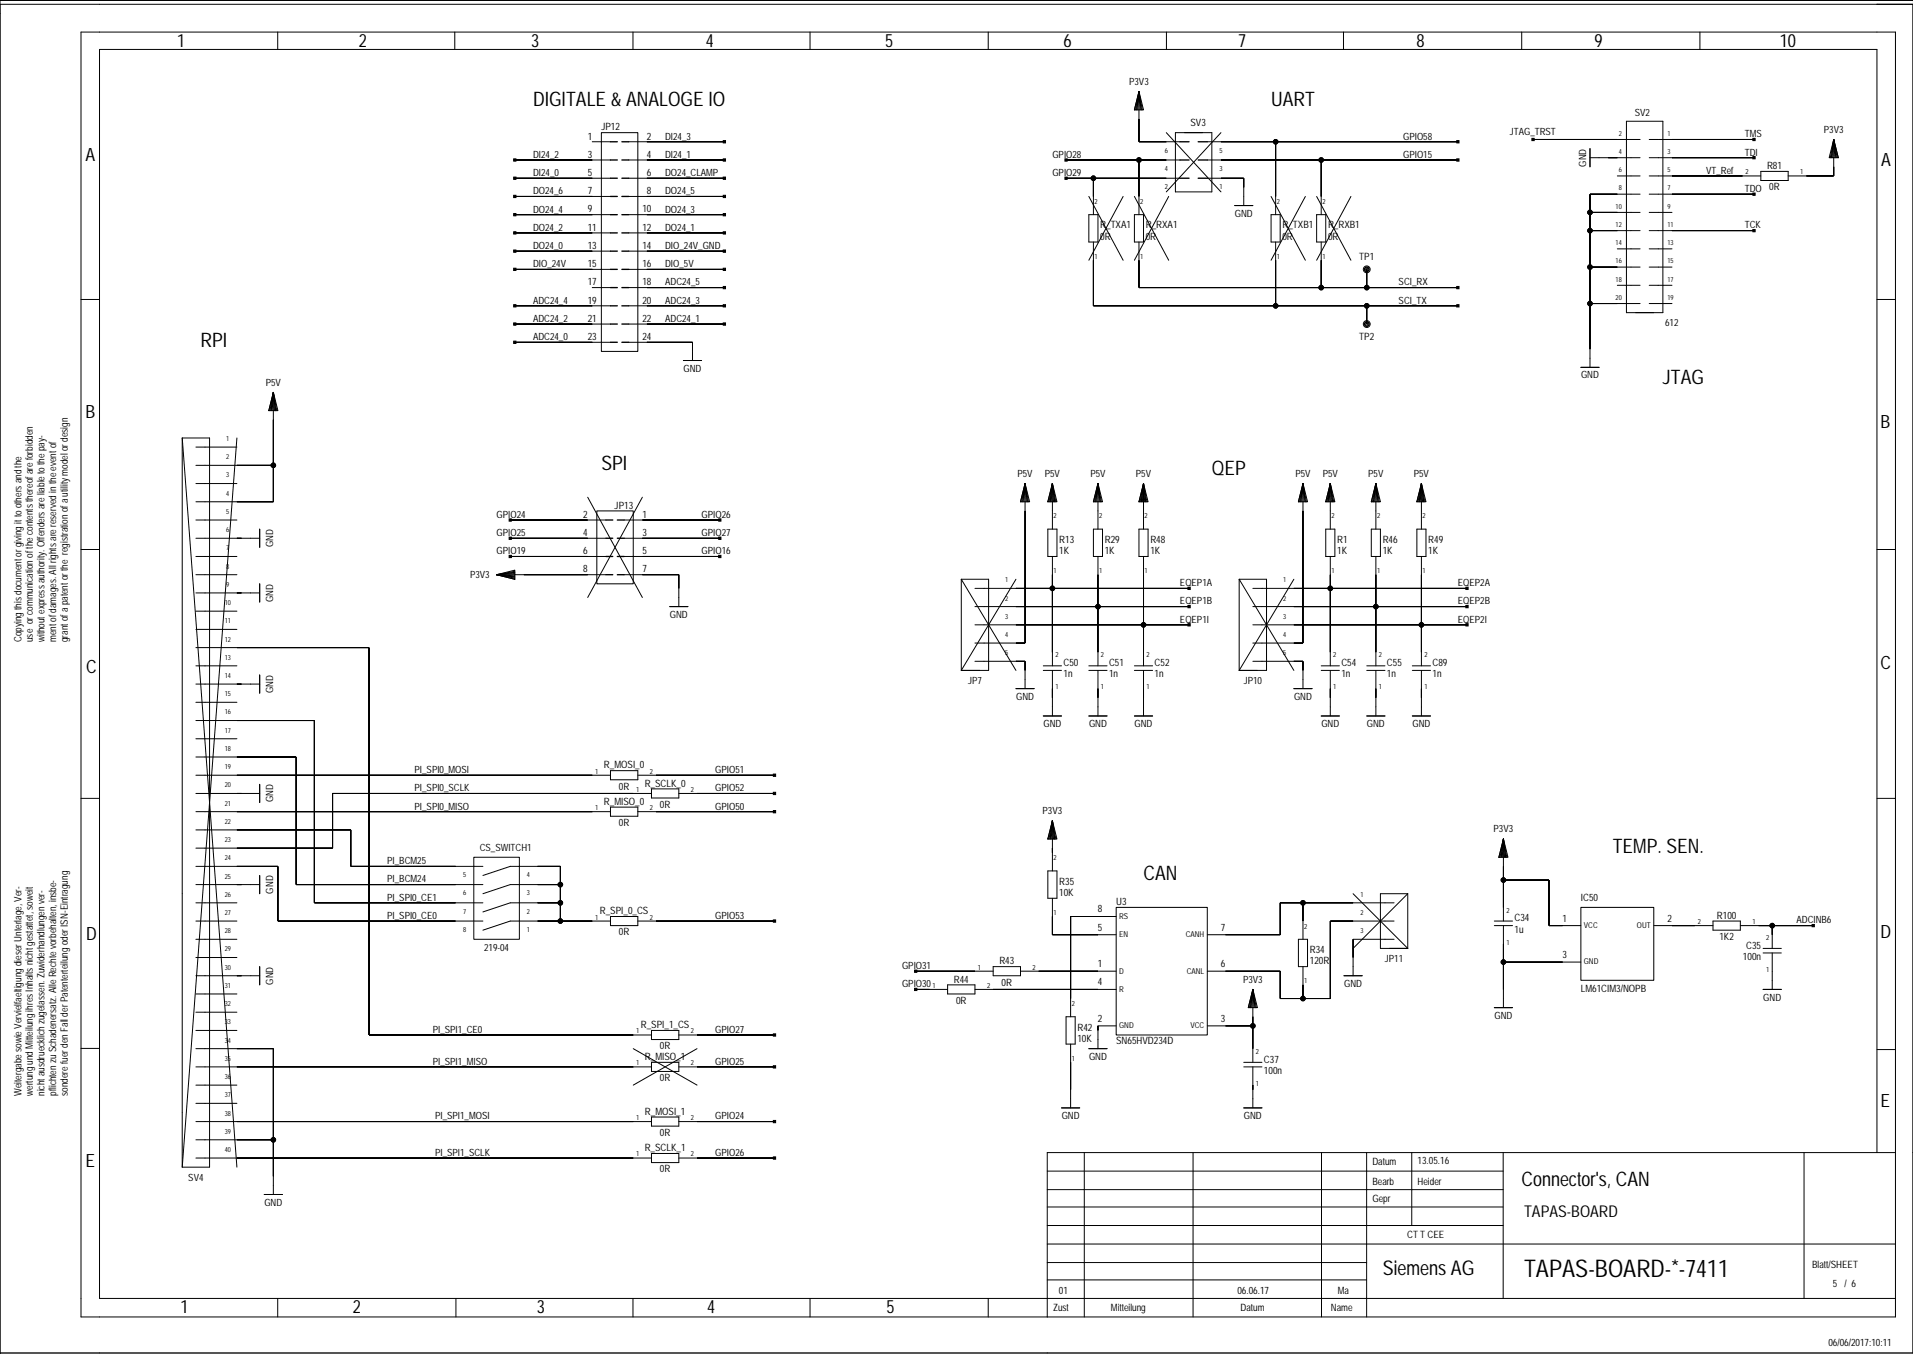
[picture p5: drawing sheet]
<svg xmlns="http://www.w3.org/2000/svg" width="420mm" height="297mm" viewBox="0 0 420 297" stroke-linecap="round" stroke-linejoin="round" font-family="sans-serif">
<g fill="none" stroke="#000" stroke-width=".22">
<path d="M17.8 7h398.2v281.9h-398.2zM60.9 7v3.8M99.8 7v3.8M138.9 7v3.8M177.8 7v3.8M216.9 7v3.8M256 7v3.8M294.8 7v3.8M333.9 7v3.8M373 7v3.8M411.9 .9h7.9v295.9h-419.8v-295.9h419.8M419.9 .1h-419.9v296.9h419.9"/>
<path d="M113 35.1h21M113 39.1h21M130 31.1h4M132 29.1h8v48h-8zM138 35.1h21M138 39.1h21M138 31.1h21M233.9 35.1h25M233.9 39.1h25M239.9 39.1v8M249.9 20.1l1 4h-2zM249.9 20.1v11h9"/>
<path d="M249.9 35.1v12M249.9 20.1l-1 4M249.9 20.1l-.7 4M249.9 20.1l-.5 4M249.9 20.1l-.2 4M249.9 20.1l.3 4M249.9 20.1l.5 4M249.9 20.1l.8 4M255.9 29.1l12 13M257.9 29.1h8v13h-8zM264.9 35.1h55M264.9 39.1h8v6"/>
<path d="M264.9 31.1h55M267.9 29.1l-12 13M279.9 31.1v16M289.9 35.1v12M336.4 30.6h23.5M348.9 34.6h11M348.9 32.6v4M354.9 38.6h5M356.9 26.6h8v42h-8zM361.9 38.6h24.5M361.9 34.6h23M361.9 30.6h23"/>
<path d="M386.4 37.6h6v2h-6zM402.4 30.6l1 4h-2zM402.4 30.6v8h-10M402.4 30.6l1 4M402.4 30.6l.8 4M402.4 30.6l.5 4M402.4 30.6l.3 4M402.4 30.6l-.2 4M402.4 30.6l-.5 4M402.4 30.6l-.7 4M113 43.1h21M113 47.1h21"/>
<path d="M113 51.1h21M113 55.1h21M113 59.1h21M138 43.1h21M138 47.1h21M138 51.1h21M138 55.1h21M138 59.1h21M238.9 47.1h2v6h-2zM238.9 43.1l7.6 14M239.9 53.1v14h80M246.5 43.1l-7.6 14"/>
<path d="M248.9 47.1h2v6h-2zM248.9 43.1l7.6 14M249.9 53.1v10h70M256.5 43.1l-7.6 14M270.9 45.1h4M278.9 47.1h2v6h-2zM278.9 43.1l7.6 14M279.9 53.1v14M286.5 43.1l-7.6 14M288.9 47.1h2v6h-2zM288.9 43.1l7.6 14M289.9 53.1v10"/>
<path d="M296.5 43.1l-7.6 14M299.9 59.1h.1M299.9 59.1v4M348.9 58.6h11M348.9 50.6h11M348.9 46.6h11M354.9 54.6h5M359.9 42.6h-11v38M361.9 58.6h5M361.9 54.6h5M361.9 50.6h23M361.9 46.6h5"/>
<path d="M361.9 42.6h23M17.8 65.7h4M113 67.1h21M113 71.1h21M113 75.1h21M130 63.1h4M138 63.1h21M138 67.1h21M138 71.1h21M138 75.1h14v4M150 79.1h4M299.9 71.1h.1"/>
<path d="M299.9 67.1v4M348.9 66.6h11M354.9 62.6h5M361.9 66.6h5M361.9 62.6h5M411.9 65.7h4.1M40 96.1v159.9M40 96.1h6v159.9h-6M40 96.1l12 159.9M43 98.1h9M52 96.1l-12 159.9M60 86.1l1 4h-2z"/>
<path d="M60 86.1v24h-17M60 86.1l-1 4M60 86.1l-.8 4M60 86.1l-.5 4M60 86.1l-.3 4M60 86.1l.2 4M60 86.1l.5 4M60 86.1l.7 4M346.9 80.6h4M43 118.1h14M43 114.1h9M43 106.1h9"/>
<path d="M43 102.1h17M57 116.1v4M112 118.1h21M112 114.1h21M129 109.1l12 22M131 112.1h8v16h-8zM137 118.1h21M137 114.1h21M141 109.1l-12 22M224.9 106.1l1 4h-2zM224.9 106.1v35h-10.9M224.9 106.1l-1 4"/>
<path d="M224.9 106.1l-.7 4M224.9 106.1l-.5 4M224.9 106.1l-.2 4M224.9 106.1l.3 4M224.9 106.1l.5 4M224.9 106.1l.8 4M229.9 116.1h2v6h-2zM230.9 112.1h.1M230.9 106.1l1 4h-2zM230.9 106.1v10M230.9 106.1l-1 4M230.9 106.1l-.7 4"/>
<path d="M230.9 106.1l-.5 4M230.9 106.1l-.2 4M230.9 106.1l.3 4M230.9 106.1l.5 4M230.9 106.1l.8 4M239.9 116.1h2v6h-2zM240.9 112.1h.1M240.9 106.1l1 4h-2zM240.9 106.1v10M240.9 106.1l-1 4M240.9 106.1l-.7 4M240.9 106.1l-.5 4"/>
<path d="M240.9 106.1l-.2 4M240.9 106.1l.3 4M240.9 106.1l.5 4M240.9 106.1l.8 4M249.9 116.1h2v6h-2zM250.9 112.1h.1M250.9 106.1l1 4h-2zM250.9 106.1v10M250.9 106.1l-1 4M250.9 106.1l-.7 4M250.9 106.1l-.5 4M250.9 106.1l-.2 4"/>
<path d="M250.9 106.1l.3 4M250.9 106.1l.5 4M250.9 106.1l.8 4M285.9 106.1l1 4h-2zM285.9 106.1v35h-11M285.9 106.1l-1 4M285.9 106.1l-.7 4M285.9 106.1l-.5 4M285.9 106.1l-.2 4M285.9 106.1l.3 4M285.9 106.1l.5 4M285.9 106.1l.8 4"/>
<path d="M290.9 116.1h2v6h-2zM291.9 112.1h.1M291.9 106.1l1 4h-2zM291.9 106.1v10M291.9 106.1l-1 4M291.9 106.1l-.7 4M291.9 106.1l-.5 4M291.9 106.1l-.2 4M291.9 106.1l.3 4M291.9 106.1l.5 4M291.9 106.1l.8 4M300.9 116.1h2v6h-2z"/>
<path d="M301.9 112.1h.1M301.9 106.1l1 4h-2zM301.9 106.1v10M301.9 106.1l-1 4M301.9 106.1l-.7 4M301.9 106.1l-.5 4M301.9 106.1l-.2 4M301.9 106.1l.3 4M301.9 106.1l.5 4M301.9 106.1l.8 4M310.9 116.1h2v6h-2zM311.9 112.1h.1"/>
<path d="M311.9 106.1l1 4h-2zM311.9 106.1v10M311.9 106.1l-1 4M311.9 106.1l-.7 4M311.9 106.1l-.5 4M311.9 106.1l-.2 4M311.9 106.1l.3 4M311.9 106.1l.5 4M311.9 106.1l.8 4M17.8 120.5h4M43 138.1h9M43 134.1h9"/>
<path d="M43 130.1h14M43 126.1h9M43 122.1h9M57 128.1v4M109 126.1l4-1v2zM109 126.1h24M109 126.1l4 1M109 126.1l4 .7M109 126.1l4 .5M109 126.1l4 .2M112 122.1h21M113 125.8l-4 .3"/>
<path d="M113 125.6l-4 .5M113 125.3l-4 .8M137 126.1h12v7M137 122.1h21M147 133.1h4M211 127.1h6v20h-6M211 127.1v20M211 127.1l11.9 20M214 133.1h46.9M214 137.1h46.9M214 129.1h46.9M222.9 127.1l-11.9 20"/>
<path d="M230.9 122.1v24M240.9 122.1v24M250.9 122.1v24M271.9 127.1h6v20h-6M271.9 127.1v20M271.9 127.1l12 20M274.9 133.1h47M274.9 137.1h47M274.9 129.1h47M283.9 127.1l-12 20M291.9 122.1v24M301.9 122.1v24"/>
<path d="M311.9 122.1v24M411.9 120.5h4.1M43 158.1h26v40h37M43 154.1h9M43 150.1h14M43 146.1h9M43 142.1h38v85h62M57 148.1v4M214 145.1h10.9v6M222.9 151.1h4M228.9 146.1h4M228.9 147.1h4"/>
<path d="M228.9 157.1h4M230.9 147.1v10M238.9 146.1h4M238.9 147.1h4M238.9 157.1h4M240.9 147.1v10M248.9 146.1h4M248.9 147.1h4M248.9 157.1h4M250.9 147.1v10M274.9 145.1h11v6M283.9 151.1h4"/>
<path d="M289.9 146.1h4M289.9 147.1h4M289.9 157.1h4M291.9 147.1v10M299.9 146.1h4M299.9 147.1h4M299.9 157.1h4M301.9 147.1v10M309.9 146.1h4M309.9 147.1h4M309.9 157.1h4M311.9 147.1v10"/>
<path d="M17.8 175.1h4M43 170.1h91M43 174.1h14M43 178.1h91M43 166.1h22v28h41M43 162.1h9M57 172.1v4M134 169.1h6v2h-6zM134 177.1h6v2h-6zM140 170.1h30M140 178.1h30M143 174.1h-70v12h-30"/>
<path d="M143 173.1h6v2h-6zM149 174.1h21M411.9 175.1h4.1M43 182.1h34v8h29M43 190.1h18v12h45M43 194.1h14M43 198.1h9M57 192.1v4M104 188.1h10v18h-10zM106 192.1l6-2h11v12M123 194.1h-11l-6 2M123 198.1h-11l-6 2"/>
<path d="M229.9 191.1h2v6h-2zM230.9 180.1l1 4h-2zM230.9 197.1v8h14M230.9 180.1v11M230.9 180.1l-1 4M230.9 180.1l-.7 4M230.9 180.1l-.5 4M230.9 180.1l-.2 4M230.9 180.1l.3 4M230.9 180.1l.5 4M230.9 180.1l.8 4M244.9 199.1h20v28h-20z"/>
<path d="M285.9 198.1v8M296.9 196.1l12 12M305.9 198.1h-25v7h-16M308.9 196.1h-6v12h6M308.9 196.1v12M308.9 196.1l-12 12M329.9 184.1l1 4h-2zM329.9 184.1v18M329.9 193.1h10v10h7M329.9 184.1l-1 4M329.9 184.1l-.7 4M329.9 184.1l-.5 4"/>
<path d="M329.9 184.1l-.2 4M329.9 184.1l.3 4M329.9 184.1l.5 4M329.9 184.1l.8 4M346.9 199.1h16v16h-16zM43 218.1h9M43 202.1h9M43 206.1h9M43 210.1h9M43 214.1h14M57 212.1v4M134 202.1h-22l-6 2"/>
<path d="M134 201.1h6v2h-6zM140 202.1h30M201 213.1h17M201 217.1h7M208 216.1h6v2h-6zM214 217.1h30.9M218 212.1h5.9v2h-5.9zM223.9 213.1h21M244.9 201.1h-10v22M274.9 217.1l1 4h-2zM274.9 217.1v16M274.9 217.1l-1 4"/>
<path d="M274.9 217.1l-.7 4M274.9 217.1l-.5 4M274.9 217.1l-.2 4M274.9 217.1l.3 4M274.9 217.1l.5 4M274.9 217.1l.8 4M284.9 206.1h2v6h-2zM285.9 212.1v7M294.9 214.1h4M305.9 202.1h-14v17h-11v-6h-16M305.9 206.1h-9v8M327.9 202.1h4"/>
<path d="M327.9 203.1h4M329.9 203.1v18M329.9 211.1h17M362.9 203.1h13M375.9 202.1h6v2h-6zM381.9 203.1h16M386.9 217.1h4M386.9 209.1h4M386.9 208.1h4M388.9 213.1h.1M388.9 203.1v5M388.9 209.1v8"/>
<path d="M17.8 230h4M43 238.1h9M43 234.1h100M43 230.1h17v31.9M43 226.1h9M43 222.1h9M139 230.1l14 8M143 226.1h6v2h-6zM143 233.1h6v2h-6zM149 234.1h21M149 227.1h21M153 230.1l-14 8"/>
<path d="M233.9 223.1h2v6h-2zM234.9 229.1v14M238.9 230.1h4M244.9 225.1h-4v5M264.9 225.1h10M272.9 234.1h4M272.9 233.1h4M274.9 234.1v9M327.9 221.1h4M411.9 230.3h4.1M43 246.1h100M43 250h17"/>
<path d="M43 254h100M43 242.1h9M143 245.1h6v2h-6zM143 253h6v2h-6zM149 246.1h21M149 254h21M229.8 256.9h100.1M232.9 243.1h4M237.9 252.9v36M261.8 252.9v36M272.9 243.1h4M290 252.9v36"/>
<path d="M299.9 252.9v36M309.8 252.9v16M329.9 252.9v31.9M395.9 252.9v31.9M411.9 252.9v-242.1h-390.1v274h394.2M416 252.9h-186.2v36M58 262h4M229.8 277h70.1M229.8 272.9h186.2M229.8 268.9h100.1M229.8 264.8h100.1M229.8 261h100.1"/>
<path d="M60.9 284.8v4.1M100.1 284.8v4.1M138.9 284.8v4.1M177.8 284.8v4.1M216.9 284.8v4.1M229.8 280.8h70.1"/>
<circle cx="239.9" cy="39.1" r=".5"/>
<circle cx="249.9" cy="35.1" r=".5"/>
<circle cx="279.9" cy="31.1" r=".5"/>
<circle cx="289.9" cy="35.1" r=".5"/>
<circle cx="299.9" cy="59.1" r=".5"/>
<circle cx="299.9" cy="59.1" r=".25"/>
<circle cx="299.9" cy="59.1" r=".75"/>
<circle cx="348.9" cy="58.6" r=".5"/>
<circle cx="348.9" cy="46.6" r=".5"/>
<circle cx="348.9" cy="50.6" r=".5"/>
<circle cx="279.9" cy="67.1" r=".5"/>
<circle cx="289.9" cy="63.1" r=".5"/>
<circle cx="299.9" cy="63.1" r=".5"/>
<circle cx="299.9" cy="71.1" r=".5"/>
<circle cx="299.9" cy="67.1" r=".5"/>
<circle cx="299.9" cy="71.1" r=".25"/>
<circle cx="299.9" cy="71.1" r=".75"/>
<circle cx="348.9" cy="66.6" r=".5"/>
<circle cx="60" cy="102.1" r=".5"/>
<circle cx="230.9" cy="129.1" r=".5"/>
<circle cx="240.9" cy="133.1" r=".5"/>
<circle cx="250.9" cy="137.1" r=".5"/>
<circle cx="291.9" cy="129.1" r=".5"/>
<circle cx="301.9" cy="133.1" r=".5"/>
<circle cx="311.9" cy="137.1" r=".5"/>
<circle cx="123" cy="194.1" r=".5"/>
<circle cx="123" cy="198.1" r=".5"/>
<circle cx="285.9" cy="198.1" r=".5"/>
<circle cx="329.9" cy="193.1" r=".5"/>
<circle cx="123" cy="202.1" r=".5"/>
<circle cx="285.9" cy="219.1" r=".5"/>
<circle cx="329.9" cy="211.1" r=".5"/>
<circle cx="388.9" cy="203.1" r=".5"/>
<circle cx="274.9" cy="225.1" r=".5"/>
<circle cx="60" cy="250" r=".5"/>
</g>
<g fill="#000" stroke="#000" stroke-width=".22">
<path d="M112.7 34.8h.5v.5h-.5z" fill-rule="evenodd"/>
<path d="M112.7 38.8h.5v.5h-.5z" fill-rule="evenodd"/>
<path d="M113 35.1h17z" fill-rule="evenodd"/>
<path d="M113 39.1h17z" fill-rule="evenodd"/>
<path d="M158.7 34.8h.5v.5h-.5z" fill-rule="evenodd"/>
<path d="M158.7 38.8h.5v.5h-.5z" fill-rule="evenodd"/>
<path d="M158.7 30.8h.5v.5h-.5z" fill-rule="evenodd"/>
<path d="M142 35.1h17z" fill-rule="evenodd"/>
<path d="M142 39.1h17z" fill-rule="evenodd"/>
<path d="M142 31.1h17z" fill-rule="evenodd"/>
<path d="M233.7 34.8h.5v.5h-.5z" fill-rule="evenodd"/>
<path d="M233.7 38.8h.5v.5h-.5z" fill-rule="evenodd"/>
<path d="M239.9 39.1v4z" fill-rule="evenodd"/>
<path d="M233.9 39.1h6z" fill-rule="evenodd"/>
<path d="M249.9 35.1v8z" fill-rule="evenodd"/>
<path d="M233.9 35.1h16z" fill-rule="evenodd"/>
<path d="M249.9 26.1v5z" fill-rule="evenodd"/>
<path d="M249.9 35.1h6z" fill-rule="evenodd"/>
<path d="M239.9 39.1h16z" fill-rule="evenodd"/>
<path d="M249.9 31.1h6z" fill-rule="evenodd"/>
<path d="M272.9 39.1v2z" fill-rule="evenodd"/>
<path d="M267.9 39.1h5z" fill-rule="evenodd"/>
<path d="M279.9 31.1v12z" fill-rule="evenodd"/>
<path d="M267.9 31.1h12z" fill-rule="evenodd"/>
<path d="M289.9 35.1v8z" fill-rule="evenodd"/>
<path d="M267.9 35.1h22z" fill-rule="evenodd"/>
<path d="M319.7 30.8h.5v.5h-.5z" fill-rule="evenodd"/>
<path d="M319.7 34.8h.5v.5h-.5z" fill-rule="evenodd"/>
<path d="M279.9 31.1h40z" fill-rule="evenodd"/>
<path d="M289.9 35.1h30z" fill-rule="evenodd"/>
<path d="M336.2 30.3h.5v.5h-.5z" fill-rule="evenodd"/>
<path d="M336.4 30.6h18.5z" fill-rule="evenodd"/>
<path d="M352.9 34.6h2z" fill-rule="evenodd"/>
<path d="M366.9 38.6h15.5z" fill-rule="evenodd"/>
<path d="M384.7 30.3h.5v.5h-.5z" fill-rule="evenodd"/>
<path d="M384.7 34.3h.5v.5h-.5z" fill-rule="evenodd"/>
<path d="M366.9 30.6h18z" fill-rule="evenodd"/>
<path d="M366.9 34.6h18z" fill-rule="evenodd"/>
<path d="M396.4 38.6h6z" fill-rule="evenodd"/>
<path d="M402.4 36.6v2z" fill-rule="evenodd"/>
<path d="M112.7 42.8h.5v.5h-.5z" fill-rule="evenodd"/>
<path d="M112.7 46.8h.5v.5h-.5z" fill-rule="evenodd"/>
<path d="M112.7 50.8h.5v.5h-.5z" fill-rule="evenodd"/>
<path d="M112.7 58.8h.5v.5h-.5z" fill-rule="evenodd"/>
<path d="M112.7 54.8h.5v.5h-.5z" fill-rule="evenodd"/>
<path d="M113 43.1h17z" fill-rule="evenodd"/>
<path d="M113 47.1h17z" fill-rule="evenodd"/>
<path d="M113 51.1h17z" fill-rule="evenodd"/>
<path d="M113 59.1h17z" fill-rule="evenodd"/>
<path d="M113 55.1h17z" fill-rule="evenodd"/>
<path d="M158.7 42.8h.5v.5h-.5z" fill-rule="evenodd"/>
<path d="M158.7 46.8h.5v.5h-.5z" fill-rule="evenodd"/>
<path d="M158.7 50.8h.5v.5h-.5z" fill-rule="evenodd"/>
<path d="M158.7 54.8h.5v.5h-.5z" fill-rule="evenodd"/>
<path d="M158.7 58.8h.5v.5h-.5z" fill-rule="evenodd"/>
<path d="M142 43.1h17z" fill-rule="evenodd"/>
<path d="M142 47.1h17z" fill-rule="evenodd"/>
<path d="M142 51.1h17z" fill-rule="evenodd"/>
<path d="M142 55.1h17z" fill-rule="evenodd"/>
<path d="M142 59.1h17z" fill-rule="evenodd"/>
<path d="M239.9 57.1v10z" fill-rule="evenodd"/>
<path d="M249.9 57.1v6z" fill-rule="evenodd"/>
<path d="M279.9 57.1v10z" fill-rule="evenodd"/>
<path d="M289.9 57.1v6z" fill-rule="evenodd"/>
<path d="M299.9 59.1v4z" fill-rule="evenodd"/>
<path d="M348.9 42.6v4z" fill-rule="evenodd"/>
<path d="M348.9 58.6v8z" fill-rule="evenodd"/>
<path d="M348.9 50.6v8z" fill-rule="evenodd"/>
<path d="M348.9 46.6v4z" fill-rule="evenodd"/>
<path d="M348.9 58.6h6z" fill-rule="evenodd"/>
<path d="M348.9 50.6h6z" fill-rule="evenodd"/>
<path d="M348.9 46.6h6z" fill-rule="evenodd"/>
<path d="M348.9 42.6h6z" fill-rule="evenodd"/>
<path d="M384.7 42.3h.5v.5h-.5z" fill-rule="evenodd"/>
<path d="M384.7 50.3h.5v.5h-.5z" fill-rule="evenodd"/>
<path d="M366.9 42.6h18z" fill-rule="evenodd"/>
<path d="M366.9 50.6h18z" fill-rule="evenodd"/>
<path d="M112.7 66.8h.5v.5h-.5z" fill-rule="evenodd"/>
<path d="M112.7 70.8h.5v.5h-.5z" fill-rule="evenodd"/>
<path d="M112.7 74.8h.5v.5h-.5z" fill-rule="evenodd"/>
<path d="M113 67.1h17z" fill-rule="evenodd"/>
<path d="M113 71.1h17z" fill-rule="evenodd"/>
<path d="M113 75.1h17z" fill-rule="evenodd"/>
<path d="M142 75.1h10z" fill-rule="evenodd"/>
<path d="M158.7 62.8h.5v.5h-.5z" fill-rule="evenodd"/>
<path d="M158.7 66.8h.5v.5h-.5z" fill-rule="evenodd"/>
<path d="M158.7 70.8h.5v.5h-.5z" fill-rule="evenodd"/>
<path d="M142 63.1h17z" fill-rule="evenodd"/>
<path d="M142 67.1h17z" fill-rule="evenodd"/>
<path d="M142 71.1h17z" fill-rule="evenodd"/>
<path d="M239.9 67.1h40z" fill-rule="evenodd"/>
<path d="M249.9 63.1h40z" fill-rule="evenodd"/>
<path d="M289.9 63.1h10z" fill-rule="evenodd"/>
<path d="M299.9 67.1v4z" fill-rule="evenodd"/>
<path d="M279.9 67.1h20z" fill-rule="evenodd"/>
<path d="M319.7 62.8h.5v.5h-.5z" fill-rule="evenodd"/>
<path d="M319.7 66.8h.5v.5h-.5z" fill-rule="evenodd"/>
<path d="M299.9 63.1h20z" fill-rule="evenodd"/>
<path d="M299.9 67.1h20z" fill-rule="evenodd"/>
<path d="M348.9 66.6v10z" fill-rule="evenodd"/>
<path d="M348.9 66.6h6z" fill-rule="evenodd"/>
<path d="M60 92.1v10z" fill-rule="evenodd"/>
<path d="M52 118.1h1z" fill-rule="evenodd"/>
<path d="M52 110.1h8z" fill-rule="evenodd"/>
<path d="M60 102.1v8z" fill-rule="evenodd"/>
<path d="M52 102.1h8z" fill-rule="evenodd"/>
<path d="M111.7 113.8h.5v.5h-.5z" fill-rule="evenodd"/>
<path d="M111.7 117.8h.5v.5h-.5z" fill-rule="evenodd"/>
<path d="M112 114.1h17z" fill-rule="evenodd"/>
<path d="M112 118.1h17z" fill-rule="evenodd"/>
<path d="M157.7 113.8h.5v.5h-.5z" fill-rule="evenodd"/>
<path d="M157.7 117.8h.5v.5h-.5z" fill-rule="evenodd"/>
<path d="M141 114.1h17z" fill-rule="evenodd"/>
<path d="M141 118.1h17z" fill-rule="evenodd"/>
<path d="M224.9 112.1v29z" fill-rule="evenodd"/>
<path d="M285.9 112.1v29z" fill-rule="evenodd"/>
<path d="M52 130.1h1z" fill-rule="evenodd"/>
<path d="M111.7 121.8h.5v.5h-.5z" fill-rule="evenodd"/>
<path d="M112 122.1h17z" fill-rule="evenodd"/>
<path d="M115 126.1h14z" fill-rule="evenodd"/>
<path d="M149 126.1v3z" fill-rule="evenodd"/>
<path d="M141 126.1h8z" fill-rule="evenodd"/>
<path d="M157.7 121.8h.5v.5h-.5z" fill-rule="evenodd"/>
<path d="M141 122.1h17z" fill-rule="evenodd"/>
<path d="M230.9 126.1v3z" fill-rule="evenodd"/>
<path d="M222.9 129.1h8z" fill-rule="evenodd"/>
<path d="M230.9 129.1v14z" fill-rule="evenodd"/>
<path d="M240.9 126.1v7z" fill-rule="evenodd"/>
<path d="M222.9 133.1h18z" fill-rule="evenodd"/>
<path d="M240.9 133.1v10z" fill-rule="evenodd"/>
<path d="M250.9 126.1v11z" fill-rule="evenodd"/>
<path d="M222.9 137.1h28z" fill-rule="evenodd"/>
<path d="M250.9 137.1v6z" fill-rule="evenodd"/>
<path d="M260.7 132.8h.5v.5h-.5z" fill-rule="evenodd"/>
<path d="M260.7 136.8h.5v.5h-.5z" fill-rule="evenodd"/>
<path d="M260.7 128.8h.5v.5h-.5z" fill-rule="evenodd"/>
<path d="M240.9 133.1h20z" fill-rule="evenodd"/>
<path d="M250.9 137.1h10z" fill-rule="evenodd"/>
<path d="M230.9 129.1h30z" fill-rule="evenodd"/>
<path d="M291.9 126.1v3z" fill-rule="evenodd"/>
<path d="M291.9 129.1v14z" fill-rule="evenodd"/>
<path d="M283.9 129.1h8z" fill-rule="evenodd"/>
<path d="M301.9 126.1v7z" fill-rule="evenodd"/>
<path d="M301.9 133.1v10z" fill-rule="evenodd"/>
<path d="M283.9 133.1h18z" fill-rule="evenodd"/>
<path d="M311.9 126.1v11z" fill-rule="evenodd"/>
<path d="M311.9 137.1v6z" fill-rule="evenodd"/>
<path d="M283.9 137.1h28z" fill-rule="evenodd"/>
<path d="M321.7 132.8h.5v.5h-.5z" fill-rule="evenodd"/>
<path d="M321.7 136.8h.5v.5h-.5z" fill-rule="evenodd"/>
<path d="M321.7 128.8h.5v.5h-.5z" fill-rule="evenodd"/>
<path d="M301.9 133.1h20z" fill-rule="evenodd"/>
<path d="M311.9 137.1h10z" fill-rule="evenodd"/>
<path d="M291.9 129.1h30z" fill-rule="evenodd"/>
<path d="M52 150.1h1z" fill-rule="evenodd"/>
<path d="M52 158.1h17z" fill-rule="evenodd"/>
<path d="M69 158.1v40z" fill-rule="evenodd"/>
<path d="M52 142.1h29z" fill-rule="evenodd"/>
<path d="M81 142.1v85z" fill-rule="evenodd"/>
<path d="M224.9 145.1v2z" fill-rule="evenodd"/>
<path d="M222.9 145.1h2z" fill-rule="evenodd"/>
<path d="M222.9 141.1h2z" fill-rule="evenodd"/>
<path d="M230.9 151.1v2z" fill-rule="evenodd"/>
<path d="M240.9 151.1v2z" fill-rule="evenodd"/>
<path d="M250.9 151.1v2z" fill-rule="evenodd"/>
<path d="M285.9 145.1v2z" fill-rule="evenodd"/>
<path d="M283.9 145.1h2z" fill-rule="evenodd"/>
<path d="M283.9 141.1h2z" fill-rule="evenodd"/>
<path d="M291.9 151.1v2z" fill-rule="evenodd"/>
<path d="M301.9 151.1v2z" fill-rule="evenodd"/>
<path d="M311.9 151.1v2z" fill-rule="evenodd"/>
<path d="M52 174.1h1z" fill-rule="evenodd"/>
<path d="M52 166.1h13z" fill-rule="evenodd"/>
<path d="M65 166.1v28z" fill-rule="evenodd"/>
<path d="M73 174.1v12z" fill-rule="evenodd"/>
<path d="M52 170.1h78z" fill-rule="evenodd"/>
<path d="M52 178.1h78z" fill-rule="evenodd"/>
<path d="M73 174.1h66z" fill-rule="evenodd"/>
<path d="M169.7 177.8h.5v.5h-.5z" fill-rule="evenodd"/>
<path d="M169.7 173.8h.5v.5h-.5z" fill-rule="evenodd"/>
<path d="M169.7 169.8h.5v.5h-.5z" fill-rule="evenodd"/>
<path d="M144 178.1h26z" fill-rule="evenodd"/>
<path d="M153 174.1h17z" fill-rule="evenodd"/>
<path d="M144 170.1h26z" fill-rule="evenodd"/>
<path d="M52 194.1h1z" fill-rule="evenodd"/>
<path d="M52 190.1h9z" fill-rule="evenodd"/>
<path d="M61 190.1v12z" fill-rule="evenodd"/>
<path d="M52 186.1h21z" fill-rule="evenodd"/>
<path d="M52 182.1h25z" fill-rule="evenodd"/>
<path d="M77 182.1v8z" fill-rule="evenodd"/>
<path d="M69 198.1h31z" fill-rule="evenodd"/>
<path d="M65 194.1h35z" fill-rule="evenodd"/>
<path d="M77 190.1h23z" fill-rule="evenodd"/>
<path d="M118 198.1h5z" fill-rule="evenodd"/>
<path d="M123 198.1v4z" fill-rule="evenodd"/>
<path d="M118 194.1h5z" fill-rule="evenodd"/>
<path d="M123 194.1v4z" fill-rule="evenodd"/>
<path d="M118 190.1h5z" fill-rule="evenodd"/>
<path d="M123 190.1v4z" fill-rule="evenodd"/>
<path d="M230.9 186.1v1z" fill-rule="evenodd"/>
<path d="M280.9 198.1v7z" fill-rule="evenodd"/>
<path d="M285.9 198.1v4z" fill-rule="evenodd"/>
<path d="M280.9 198.1h5z" fill-rule="evenodd"/>
<path d="M285.9 198.1h11z" fill-rule="evenodd"/>
<path d="M329.9 193.1v6z" fill-rule="evenodd"/>
<path d="M329.9 190.1v3z" fill-rule="evenodd"/>
<path d="M339.9 193.1v10z" fill-rule="evenodd"/>
<path d="M329.9 193.1h10z" fill-rule="evenodd"/>
<path d="M52 214.1h1z" fill-rule="evenodd"/>
<path d="M61 202.1h39z" fill-rule="evenodd"/>
<path d="M118 202.1h5z" fill-rule="evenodd"/>
<path d="M123 202.1h7z" fill-rule="evenodd"/>
<path d="M169.7 201.8h.5v.5h-.5z" fill-rule="evenodd"/>
<path d="M144 202.1h26z" fill-rule="evenodd"/>
<path d="M200.7 216.8h.5v.5h-.5z" fill-rule="evenodd"/>
<path d="M200.7 212.8h.5v.5h-.5z" fill-rule="evenodd"/>
<path d="M201 217.1h3z" fill-rule="evenodd"/>
<path d="M201 213.1h13z" fill-rule="evenodd"/>
<path d="M230.9 201.1v4z" fill-rule="evenodd"/>
<path d="M234.9 201.1v18z" fill-rule="evenodd"/>
<path d="M227.9 213.1h13z" fill-rule="evenodd"/>
<path d="M218 217.1h22.9z" fill-rule="evenodd"/>
<path d="M230.9 205.1h10z" fill-rule="evenodd"/>
<path d="M234.9 201.1h6z" fill-rule="evenodd"/>
<path d="M268.9 205.1h12z" fill-rule="evenodd"/>
<path d="M268.9 213.1h12z" fill-rule="evenodd"/>
<path d="M280.9 213.1v6z" fill-rule="evenodd"/>
<path d="M285.9 216.1v3z" fill-rule="evenodd"/>
<path d="M280.9 219.1h5z" fill-rule="evenodd"/>
<path d="M285.9 219.1h6z" fill-rule="evenodd"/>
<path d="M291.9 202.1v17z" fill-rule="evenodd"/>
<path d="M291.9 202.1h5z" fill-rule="evenodd"/>
<path d="M296.9 206.1v4z" fill-rule="evenodd"/>
<path d="M329.9 211.1v6z" fill-rule="evenodd"/>
<path d="M329.9 207.1v4z" fill-rule="evenodd"/>
<path d="M339.9 203.1h3z" fill-rule="evenodd"/>
<path d="M329.9 211.1h13z" fill-rule="evenodd"/>
<path d="M366.9 203.1h5z" fill-rule="evenodd"/>
<path d="M385.9 203.1h3z" fill-rule="evenodd"/>
<path d="M388.9 203.1v2z" fill-rule="evenodd"/>
<path d="M397.7 202.8h.5v.5h-.5z" fill-rule="evenodd"/>
<path d="M388.9 203.1h9z" fill-rule="evenodd"/>
<path d="M52 230.1h8z" fill-rule="evenodd"/>
<path d="M60 230.1v19.9z" fill-rule="evenodd"/>
<path d="M52 234.1h87z" fill-rule="evenodd"/>
<path d="M81 227.1h58z" fill-rule="evenodd"/>
<path d="M169.7 226.8h.5v.5h-.5z" fill-rule="evenodd"/>
<path d="M169.7 233.8h.5v.5h-.5z" fill-rule="evenodd"/>
<path d="M153 227.1h17z" fill-rule="evenodd"/>
<path d="M153 234.1h17z" fill-rule="evenodd"/>
<path d="M234.9 233.1v6z" fill-rule="evenodd"/>
<path d="M240.9 225.1v1z" fill-rule="evenodd"/>
<path d="M274.9 225.1v5z" fill-rule="evenodd"/>
<path d="M274.9 223.1v2z" fill-rule="evenodd"/>
<path d="M268.9 225.1h6z" fill-rule="evenodd"/>
<path d="M274.9 238.1v1z" fill-rule="evenodd"/>
<path d="M52 250h8z" fill-rule="evenodd"/>
<path d="M60 250v8z" fill-rule="evenodd"/>
<path d="M52 254h87z" fill-rule="evenodd"/>
<path d="M52 246.1h87z" fill-rule="evenodd"/>
<path d="M169.7 253.8h.5v.5h-.5z" fill-rule="evenodd"/>
<path d="M169.7 245.8h.5v.5h-.5z" fill-rule="evenodd"/>
<path d="M153 254h17z" fill-rule="evenodd"/>
<path d="M153 246.1h17z" fill-rule="evenodd"/>
<circle cx="239.9" cy="39.1" r=".5"/>
<circle cx="249.9" cy="35.1" r=".5"/>
<circle cx="279.9" cy="31.1" r=".5"/>
<circle cx="289.9" cy="35.1" r=".5"/>
<circle cx="348.9" cy="58.6" r=".5"/>
<circle cx="348.9" cy="46.6" r=".5"/>
<circle cx="348.9" cy="50.6" r=".5"/>
<circle cx="279.9" cy="67.1" r=".5"/>
<circle cx="289.9" cy="63.1" r=".5"/>
<circle cx="299.9" cy="63.1" r=".5"/>
<circle cx="299.9" cy="67.1" r=".5"/>
<circle cx="348.9" cy="66.6" r=".5"/>
<circle cx="60" cy="102.1" r=".5"/>
<circle cx="230.9" cy="129.1" r=".5"/>
<circle cx="240.9" cy="133.1" r=".5"/>
<circle cx="250.9" cy="137.1" r=".5"/>
<circle cx="291.9" cy="129.1" r=".5"/>
<circle cx="301.9" cy="133.1" r=".5"/>
<circle cx="311.9" cy="137.1" r=".5"/>
<circle cx="123" cy="194.1" r=".5"/>
<circle cx="123" cy="198.1" r=".5"/>
<circle cx="285.9" cy="198.1" r=".5"/>
<circle cx="329.9" cy="193.1" r=".5"/>
<circle cx="123" cy="202.1" r=".5"/>
<circle cx="285.9" cy="219.1" r=".5"/>
<circle cx="329.9" cy="211.1" r=".5"/>
<circle cx="388.9" cy="203.1" r=".5"/>
<circle cx="274.9" cy="225.1" r=".5"/>
<circle cx="60" cy="250" r=".5"/>
</g>
<g fill="none" stroke="#000" stroke-width=".3">
<path d="M134 31.1h1.5M134 35.1h1.5M134 39.1h1.5M136.5 31.1h1.5M136.5 35.1h1.5M136.5 39.1h1.5M258.9 31.1h2M258.9 35.1h2M258.9 39.1h2M262.9 31.1h2M262.9 35.1h2M262.9 39.1h2"/>
<path d="M134 43.1h1.5M134 47.1h1.5M134 51.1h1.5M134 55.1h1.5M134 59.1h1.5M136.5 43.1h1.5M136.5 47.1h1.5M136.5 51.1h1.5M136.5 55.1h1.5M136.5 59.1h1.5M134 63.1h1.5M134 67.1h1.5"/>
<path d="M134 71.1h1.5M134 75.1h1.5M136.5 63.1h1.5M136.5 67.1h1.5M136.5 71.1h1.5M136.5 75.1h1.5M133 114.1h1.5M133 118.1h1.5M135.5 114.1h1.5M135.5 118.1h1.5M133 122.1h1.5M133 126.1h1.5"/>
<path d="M135.5 122.1h1.5M135.5 126.1h1.5"/>
</g>
<text font-size="5.4" x="334.4" y="280.1">TAPAS-BOARD-*-7411</text>
<text font-size="4.5" x="303.5" y="279.8">Siemens AG</text>
<g font-size="4.4">
<text x="117" y="23.1">DIGITALE &amp; ANALOGE IO</text>
<text x="278.9" y="23.1">UART</text>
<text x="44" y="76.1">RPI</text>
<text x="364.9" y="84.1">JTAG</text>
<text x="132" y="103.1">SPI</text>
<text x="265.9" y="104.1">QEP</text>
<text x="353.9" y="187.1">TEMP. SEN.</text>
<text x="250.9" y="193.1">CAN</text>
<text x="333.9" y="260.1">Connector's, CAN</text>
</g>
<g font-size="4">
<text x="38.9" y="10.3">1</text>
<text x="78.7" y="10.3">2</text>
<text x="116.6" y="10.3">3</text>
<text x="154.9" y="10.3">4</text>
<text x="194.3" y="10.3">5</text>
<text x="233.4" y="10.3">6</text>
<text x="271.7" y="10.3">7</text>
<text x="310.8" y="10.3">8</text>
<text x="349.9" y="10.3">9</text>
<text x="390.6" y="10.3">10</text>
<text x="18.7" y="35.4">A</text>
<text x="412.8" y="36.4">A</text>
<text x="18.7" y="91.8">B</text>
<text x="412.7" y="93.8">B</text>
<text x="18.9" y="147.6">C</text>
<text x="412.7" y="146.9">C</text>
<text x="18.9" y="206.3">D</text>
<text x="412.7" y="205.8">D</text>
<text x="412.7" y="242.9">E</text>
<text x="18.7" y="256.1">E</text>
<text x="39.6" y="288.1">1</text>
<text x="77.5" y="288.1">2</text>
<text x="117.8" y="288.1">3</text>
<text x="155.2" y="288.1">4</text>
<text x="194.5" y="288.1">5</text>
</g>
<text font-size="3.6" x="334.4" y="267.1">TAPAS-BOARD</text>
<g font-size="2.2">
<text x="247.8" y="18.6">P3V3</text>
<text x="132" y="28.6">JP12</text>
<text x="261.2" y="27.6">SV3</text>
<text x="331.3" y="29.6">JTAG_TRST</text>
<text x="358.7" y="25.5">SV2</text>
<text x="400.2" y="29.1">P3V3</text>
<text x="117" y="34.6">DI24_2</text>
<text x="129" y="34.6">3</text>
<text x="129" y="30.6">1</text>
<text x="142" y="34.6">4</text>
<text x="142" y="30.6">2</text>
<text x="146" y="34.6">DI24_1</text>
<text x="146" y="30.6">DI24_3</text>
<text x="230.9" y="34.6">GPIO28</text>
<text x="307.9" y="30.6">GPIO58</text>
<text x="307.9" y="34.6">GPIO15</text>
<text x="382.9" y="30.1">TMS</text>
<text x="382.9" y="34.1">TDI</text>
<text x="117" y="38.6">DI24_0</text>
<text x="129" y="38.6">5</text>
<text x="142" y="38.6">6</text>
<text x="146" y="38.6">DO24_CLAMP</text>
<text x="230.9" y="38.6">GPIO29</text>
<text x="348" y="36.6" transform="rotate(-90 348 36.6)">GND</text>
<text x="374.4" y="38.1">VT_Ref</text>
<text x="387.8" y="37.1">R81</text>
<text x="117" y="42.6">DO24_6</text>
<text x="117" y="46.6">DO24_4</text>
<text x="129" y="46.6">9</text>
<text x="129" y="42.6">7</text>
<text x="141" y="46.6">10</text>
<text x="142" y="42.6">8</text>
<text x="146" y="42.6">DO24_5</text>
<text x="146" y="46.6">DO24_3</text>
<text x="271" y="47.5">GND</text>
<text x="382.9" y="42.1">TDO 0R</text>
<text x="117" y="50.6">DO24_2</text>
<text x="129" y="50.6">11</text>
<text x="141" y="50.6">12</text>
<text x="146" y="50.6">DO24_1</text>
<text x="241.4" y="50.1">R_TXA1</text>
<text x="241.4" y="52.6">0R</text>
<text x="251.4" y="50.1">R_RXA1</text>
<text x="251.4" y="52.6">0R</text>
<text x="281.4" y="50.1">R_TXB1</text>
<text x="281.4" y="52.6">0R</text>
<text x="291.4" y="50.1">R_RXB1</text>
<text x="291.4" y="52.6">0R</text>
<text x="382.9" y="50.1">TCK</text>
<text x="117" y="58.6">DIO_24V</text>
<text x="117" y="54.6">DO24_0</text>
<text x="129" y="58.6">15</text>
<text x="129" y="54.6">13</text>
<text x="141" y="58.6">16</text>
<text x="141" y="54.6">14</text>
<text x="146" y="54.6">DIO_24V_GND</text>
<text x="146" y="58.6">DIO_5V</text>
<text x="298.3" y="57">TP1</text>
<text x="129" y="62.6">17</text>
<text x="141" y="62.6">18</text>
<text x="146" y="62.6">ADC24_5</text>
<text x="306.9" y="62.6">SCI_RX</text>
<text x="117" y="66.6">ADC24_4</text>
<text x="117" y="70.6">ADC24_2</text>
<text x="129" y="70.6">21</text>
<text x="129" y="66.6">19</text>
<text x="141" y="70.6">22</text>
<text x="141" y="66.6">20</text>
<text x="146" y="66.6">ADC24_3</text>
<text x="146" y="70.6">ADC24_1</text>
<text x="306.9" y="66.6">SCI_TX</text>
<text x="365.4" y="71.6">612</text>
<text x="117" y="74.6">ADC24_0</text>
<text x="129" y="74.6">23</text>
<text x="141" y="74.6">24</text>
<text x="298.3" y="74.5">TP2</text>
<text x="150" y="81.5">GND</text>
<text x="347" y="83">GND</text>
<text x="58.3" y="84.6">P5V</text>
<text x="223.3" y="104.6">P5V</text>
<text x="229.3" y="104.6">P5V</text>
<text x="239.3" y="104.6">P5V</text>
<text x="249.3" y="104.6">P5V</text>
<text x="284.3" y="104.6">P5V</text>
<text x="290.3" y="104.6">P5V</text>
<text x="300.3" y="104.6">P5V</text>
<text x="310.3" y="104.6">P5V</text>
<text x="109" y="113.6">GPIO24</text>
<text x="128" y="113.6">2</text>
<text x="134.9" y="111.6">JP13</text>
<text x="141" y="113.6">1</text>
<text x="154" y="113.6">GPIO26</text>
<text x="109" y="117.6">GPIO25</text>
<text x="128" y="117.6">4</text>
<text x="141" y="117.6">3</text>
<text x="154" y="117.6">GPIO27</text>
<text x="232.4" y="119.1">R13</text>
<text x="242.4" y="119.1">R29</text>
<text x="252.4" y="119.1">R48</text>
<text x="293.4" y="119.1">R1</text>
<text x="303.4" y="119.1">R46</text>
<text x="313.4" y="119.1">R49</text>
<text x="60" y="120" transform="rotate(-90 60 120)">GND</text>
<text x="109" y="121.6">GPIO19</text>
<text x="128" y="125.6">8</text>
<text x="128" y="121.6">6</text>
<text x="141" y="125.6">7</text>
<text x="141" y="121.6">5</text>
<text x="154" y="121.6">GPIO16</text>
<text x="232.4" y="121.6">1K</text>
<text x="242.4" y="121.6">1K</text>
<text x="252.4" y="121.6">1K</text>
<text x="293.4" y="121.6">1K</text>
<text x="303.4" y="121.6">1K</text>
<text x="313.4" y="121.6">1K</text>
<text x="103.1" y="126.7">P3V3</text>
<text x="258.9" y="128.6">EQEP1A</text>
<text x="319.9" y="128.6">EQEP2A</text>
<text x="60" y="132" transform="rotate(-90 60 132)">GND</text>
<text x="147" y="135.5">GND</text>
<text x="258.9" y="132.6">EQEP1B</text>
<text x="258.9" y="136.6">EQEP1I</text>
<text x="319.9" y="132.6">EQEP2B</text>
<text x="319.9" y="136.6">EQEP2I</text>
<text x="4.7" y="140.9" transform="rotate(-90 4.7 140.9)">Copying this document or giving it to others and the</text>
<text x="7.2" y="140.9" transform="rotate(-90 7.2 140.9)">use or communication of the contents thereof are forbidden</text>
<text x="9.8" y="140.9" transform="rotate(-90 9.8 140.9)">without express authority. Offenders are liable to the pay-</text>
<text x="12.3" y="140.9" transform="rotate(-90 12.3 140.9)">ment of damages. All rights are reserved in the event of</text>
<text x="14.9" y="140.9" transform="rotate(-90 14.9 140.9)">grant of a patent or the registration of a utility model or design</text>
<text x="233.4" y="148.6">1n</text>
<text x="233.4" y="146.1">C50</text>
<text x="243.4" y="146.1">C51</text>
<text x="243.4" y="148.6">1n</text>
<text x="253.4" y="146.1">C52</text>
<text x="253.4" y="148.6">1n</text>
<text x="294.4" y="146.1">C54</text>
<text x="294.4" y="148.6">1n</text>
<text x="304.4" y="146.1">C55</text>
<text x="304.4" y="148.6">1n</text>
<text x="314.4" y="146.1">C89</text>
<text x="314.4" y="148.6">1n</text>
<text x="60" y="152" transform="rotate(-90 60 152)">GND</text>
<text x="212.4" y="150">JP7</text>
<text x="223" y="153.5">GND</text>
<text x="272.9" y="150">JP10</text>
<text x="284" y="153.5">GND</text>
<text x="229" y="159.5">GND</text>
<text x="239" y="159.5">GND</text>
<text x="249" y="159.5">GND</text>
<text x="290" y="159.5">GND</text>
<text x="300" y="159.5">GND</text>
<text x="310" y="159.5">GND</text>
<text x="91" y="169.6">PI_SPI0_MOSI</text>
<text x="91" y="173.6">PI_SPI0_SCLK</text>
<text x="132.5" y="168.6">R_MOSI_0</text>
<text x="135.8" y="173.2">0R</text>
<text x="141.5" y="172.6">R_SCLK_0</text>
<text x="157" y="169.6">GPIO51</text>
<text x="157" y="173.6">GPIO52</text>
<text x="60" y="176" transform="rotate(-90 60 176)">GND</text>
<text x="91" y="177.6">PI_SPI0_MISO</text>
<text x="132.5" y="176.6">R_MISO_0</text>
<text x="144.8" y="177.2">0R</text>
<text x="157" y="177.6">GPIO50</text>
<text x="228.8" y="178.6">P3V3</text>
<text x="135.8" y="181.2">0R</text>
<text x="327.8" y="182.6">P3V3</text>
<text x="85" y="189.6">PI_BCM25</text>
<text x="105.3" y="186.7">CS_SWITCH1</text>
<text x="60" y="196" transform="rotate(-90 60 196)">GND</text>
<text x="85" y="193.6">PI_BCM24</text>
<text x="85" y="197.6">PI_SPI0_CE1</text>
<text x="232.4" y="194.1">R35</text>
<text x="232.4" y="196.6">10K</text>
<text x="346.9" y="197.6">IC50</text>
<text x="85" y="201.6">PI_SPI0_CE0</text>
<text x="131.6" y="200.6">R_SPI_0_CS</text>
<text x="157" y="201.6">GPIO53</text>
<text x="240.9" y="200.2">8</text>
<text x="244.9" y="198.6">U3</text>
<text x="332.4" y="202.1">C34</text>
<text x="342.9" y="202.2">1</text>
<text x="365.9" y="202.2">2</text>
<text x="376.8" y="201.6">R100</text>
<text x="394.2" y="202.6">ADCINB6</text>
<text x="106.2" y="208.7">219-04</text>
<text x="135.8" y="205.2">0R</text>
<text x="240.9" y="204.2">5</text>
<text x="267.9" y="204.2">7</text>
<text x="287.4" y="209.1">R34</text>
<text x="332.4" y="204.6">1u</text>
<text x="377.3" y="206.2">1K2</text>
<text x="383.2" y="208.1">C35</text>
<text x="198" y="212.6">GPIO31</text>
<text x="209.3" y="215.6">R44</text>
<text x="219.3" y="211.6">R43</text>
<text x="240.9" y="212.2">1</text>
<text x="267.9" y="212.2">6</text>
<text x="272.8" y="215.6">P3V3</text>
<text x="287.4" y="211.6">120R</text>
<text x="303.9" y="211">JP11</text>
<text x="342.9" y="210.2">3</text>
<text x="382.5" y="210.6">100n</text>
<text x="60" y="216" transform="rotate(-90 60 216)">GND</text>
<text x="198" y="216.6">GPIO30</text>
<text x="209.8" y="220.2">0R</text>
<text x="219.8" y="216.2">0R</text>
<text x="240.9" y="216.2">4</text>
<text x="295" y="216.5">GND</text>
<text x="346.9" y="217.5">LM61CIM3/NOPB</text>
<text x="386.9" y="219.5">GND</text>
<text x="95" y="226.6">PI_SPI1_CE0</text>
<text x="140.6" y="225.6">R_SPI_1_CS</text>
<text x="157" y="226.6">GPIO27</text>
<text x="236.4" y="226.1">R42</text>
<text x="240.9" y="224.2">2</text>
<text x="267.9" y="224.2">3</text>
<text x="328" y="223.5">GND</text>
<text x="95" y="233.6">PI_SPI1_MISO</text>
<text x="141.5" y="232.6">R_MISO_1</text>
<text x="144.8" y="230.2">0R</text>
<text x="157" y="233.6">GPIO25</text>
<text x="236.4" y="228.6">10K</text>
<text x="239" y="232.5">GND</text>
<text x="244.9" y="229">SN65HVD234D</text>
<text x="277.4" y="233.1">C37</text>
<text x="144.8" y="237.2">0R</text>
<text x="277.4" y="235.6">100n</text>
<text x="4.7" y="240.4" transform="rotate(-90 4.7 240.4)">Weitergabe sowie Vervielfaeltigung dieser Unterlage, Ver-</text>
<text x="7.2" y="240.4" transform="rotate(-90 7.2 240.4)">wertung und Mitteilung ihres Inhalts nicht gestattet, soweit</text>
<text x="9.8" y="240.4" transform="rotate(-90 9.8 240.4)">nicht ausdruecklich zugelassen. Zuwiderhandlungen ver-</text>
<text x="12.3" y="240.4" transform="rotate(-90 12.3 240.4)">pflichten zu Schadenersatz. Alle Rechte vorbehalten, insbe-</text>
<text x="14.9" y="240.4" transform="rotate(-90 14.9 240.4)">sondere fuer den Fall der Patenterteilung oder ISN-Eintragung</text>
<text x="95.5" y="245.6">PI_SPI1_MOSI</text>
<text x="141.5" y="244.6">R_MOSI_1</text>
<text x="157" y="245.6">GPIO24</text>
<text x="233" y="245.5">GND</text>
<text x="273" y="245.5">GND</text>
<text x="144.8" y="249.2">0R</text>
<text x="95.5" y="253.6">PI_SPI1_SCLK</text>
<text x="141.5" y="252.6">R_SCLK_1</text>
<text x="144.8" y="257.2">0R</text>
<text x="157" y="253.6">GPIO26</text>
<text x="301.2" y="255.5">Datum</text>
<text x="311.1" y="255.3">13.05.16</text>
<text x="41.3" y="259">SV4</text>
<text x="301.2" y="259.9">Bearb</text>
<text x="301.2" y="263.7">Gepr</text>
<text x="311.1" y="260">Heider</text>
<text x="58" y="264.5">GND</text>
<text x="308.8" y="271.5">CT T CEE</text>
<text x="397.7" y="278.3">Blatt/SHEET</text>
<text x="231.1" y="287.5">Zust</text>
<text x="232.4" y="284">01</text>
<text x="243.8" y="287.5">Mitteilung</text>
<text x="271.5" y="284">06.06.17</text>
<text x="272.2" y="287.5">Datum</text>
<text x="292" y="287.5">Name</text>
<text x="293.6" y="284">Ma</text>
<text x="402.2" y="282.3">5 / 6</text>
<text x="401.2" y="295.2">06/06/2017:10:11</text>
</g>
<g font-size="1.8">
<text x="245.6" y="201.6">RS</text>
<text x="347.6" y="203.6">VCC</text>
<text x="359.2" y="203.6">OUT</text>
<text x="245.6" y="205.6">EN</text>
<text x="260.2" y="205.6">CANH</text>
<text x="245.6" y="213.6">D</text>
<text x="260.4" y="213.6">CANL</text>
<text x="347.6" y="211.6">GND</text>
<text x="245.6" y="217.6">R</text>
<text x="245.6" y="225.6">GND</text>
<text x="261.2" y="225.6">VCC</text>
</g>
<g font-size="1.6">
<text x="255.6" y="33.5">6</text>
<text x="267.6" y="33.5">5</text>
<text x="255.6" y="37.5">4</text>
<text x="255.6" y="41.5">2</text>
<text x="267.6" y="41.5">1</text>
<text x="267.6" y="37.5">3</text>
<text x="383.1" y="38.3">2</text>
<text x="395.1" y="38.3">1</text>
<text x="240.2" y="44.8">2</text>
<text x="250.2" y="44.8">2</text>
<text x="280.2" y="44.8">2</text>
<text x="290.2" y="44.8">2</text>
<text x="240.2" y="56.8">1</text>
<text x="250.2" y="56.8">1</text>
<text x="280.2" y="56.8">1</text>
<text x="290.2" y="56.8">1</text>
<text x="231.2" y="113.7">2</text>
<text x="241.2" y="113.7">2</text>
<text x="251.2" y="113.7">2</text>
<text x="292.2" y="113.7">2</text>
<text x="302.2" y="113.7">2</text>
<text x="312.2" y="113.7">2</text>
<text x="231.2" y="125.7">1</text>
<text x="241.2" y="125.7">1</text>
<text x="251.2" y="125.7">1</text>
<text x="292.2" y="125.7">1</text>
<text x="302.2" y="125.7">1</text>
<text x="312.2" y="125.7">1</text>
<text x="231.6" y="144.2">2</text>
<text x="241.6" y="144.2">2</text>
<text x="251.6" y="144.2">2</text>
<text x="292.6" y="144.2">2</text>
<text x="302.6" y="144.2">2</text>
<text x="312.6" y="144.2">2</text>
<text x="231.6" y="151.2">1</text>
<text x="241.6" y="151.2">1</text>
<text x="251.6" y="151.2">1</text>
<text x="292.6" y="151.2">1</text>
<text x="302.6" y="151.2">1</text>
<text x="312.6" y="151.2">1</text>
<text x="130.6" y="169.7">1</text>
<text x="139.6" y="173.7">1</text>
<text x="142.6" y="169.7">2</text>
<text x="151.6" y="173.7">2</text>
<text x="130.6" y="177.7">1</text>
<text x="142.6" y="177.7">2</text>
<text x="231.2" y="188.7">2</text>
<text x="130.6" y="201.7">1</text>
<text x="142.6" y="201.7">2</text>
<text x="231.2" y="200.7">1</text>
<text x="286.2" y="203.7">2</text>
<text x="330.6" y="200.2">2</text>
<text x="372.6" y="202.7">2</text>
<text x="384.6" y="202.7">1</text>
<text x="330.6" y="207.2">1</text>
<text x="387.6" y="206.2">2</text>
<text x="214.6" y="212.7">1</text>
<text x="226.6" y="212.7">2</text>
<text x="286.2" y="215.7">1</text>
<text x="387.6" y="213.2">1</text>
<text x="204.6" y="216.7">1</text>
<text x="216.6" y="216.7">2</text>
<text x="235.2" y="220.7">2</text>
<text x="139.6" y="226.7">1</text>
<text x="151.6" y="226.7">2</text>
<text x="139.6" y="233.7">1</text>
<text x="151.6" y="233.7">2</text>
<text x="235.2" y="232.7">1</text>
<text x="275.6" y="231.2">2</text>
<text x="275.6" y="238.2">1</text>
<text x="139.6" y="245.7">1</text>
<text x="151.6" y="245.7">2</text>
<text x="139.6" y="253.7">1</text>
<text x="151.6" y="253.7">2</text>
</g>
<g font-size="1.5">
<text x="355.2" y="29.8">2</text>
<text x="365.9" y="29.8">1</text>
<text x="355.2" y="33.8">4</text>
<text x="365.9" y="33.8">3</text>
<text x="355.2" y="41.8">8</text>
<text x="355.2" y="37.8">6</text>
<text x="365.9" y="41.8">7</text>
<text x="365.9" y="37.8">5</text>
<text x="354.5" y="45.8">10</text>
<text x="365.9" y="45.8">9</text>
<text x="354.5" y="53.8">14</text>
<text x="354.5" y="49.8">12</text>
<text x="365.9" y="53.8">13</text>
<text x="365.9" y="49.8">11</text>
<text x="354.5" y="57.8">16</text>
<text x="365.9" y="57.8">15</text>
<text x="354.5" y="65.8">20</text>
<text x="354.5" y="61.8">18</text>
<text x="365.9" y="65.8">19</text>
<text x="365.9" y="61.8">17</text>
<text x="49.6" y="96.8">1</text>
<text x="49.6" y="100.8">2</text>
<text x="49.6" y="104.7">3</text>
<text x="49.6" y="108.7">4</text>
<text x="49.6" y="112.7">5</text>
<text x="49.6" y="116.7">6</text>
<text x="49.6" y="120.7">7</text>
<text x="49.6" y="124.7">8</text>
<text x="49.6" y="128.7">9</text>
<text x="220.6" y="127.7">1</text>
<text x="220.6" y="131.7">2</text>
<text x="281.6" y="127.7">1</text>
<text x="281.6" y="131.7">2</text>
<text x="49.3" y="132.7">10</text>
<text x="49.3" y="136.7">11</text>
<text x="220.6" y="135.7">3</text>
<text x="281.6" y="135.7">3</text>
<text x="49.3" y="140.7">12</text>
<text x="220.6" y="139.7">4</text>
<text x="220.6" y="143.7">5</text>
<text x="281.6" y="139.7">4</text>
<text x="281.6" y="143.7">5</text>
<text x="49.3" y="144.7">13</text>
<text x="49.3" y="148.7">14</text>
<text x="49.3" y="152.7">15</text>
<text x="49.3" y="156.7">16</text>
<text x="49.3" y="160.7">17</text>
<text x="49.3" y="164.7">18</text>
<text x="49.3" y="172.7">20</text>
<text x="49.3" y="168.7">19</text>
<text x="49.3" y="176.7">21</text>
<text x="49.3" y="184.7">23</text>
<text x="49.3" y="180.7">22</text>
<text x="49.3" y="188.7">24</text>
<text x="49.3" y="196.7">26</text>
<text x="49.3" y="192.7">25</text>
<text x="101.6" y="196.4">6</text>
<text x="101.6" y="192.4">5</text>
<text x="115.6" y="196.4">3</text>
<text x="115.6" y="192.4">4</text>
<text x="298.6" y="196.7">1</text>
<text x="49.3" y="200.7">27</text>
<text x="101.6" y="200.4">7</text>
<text x="115.6" y="200.4">2</text>
<text x="298.6" y="200.7">2</text>
<text x="49.3" y="208.7">29</text>
<text x="49.3" y="204.7">28</text>
<text x="101.6" y="204.4">8</text>
<text x="115.6" y="204.4">1</text>
<text x="298.6" y="204.7">3</text>
<text x="49.3" y="212.7">30</text>
<text x="49.3" y="216.7">31</text>
<text x="49.3" y="220.7">32</text>
<text x="49.3" y="224.7">33</text>
<text x="49.3" y="228.7">34</text>
<text x="49.3" y="232.7">35</text>
<text x="49.3" y="236.7">36</text>
<text x="49.3" y="240.7">37</text>
<text x="49.3" y="244.7">38</text>
<text x="49.3" y="248.7">39</text>
<text x="49.3" y="252.7">40</text>
</g>
</svg>
